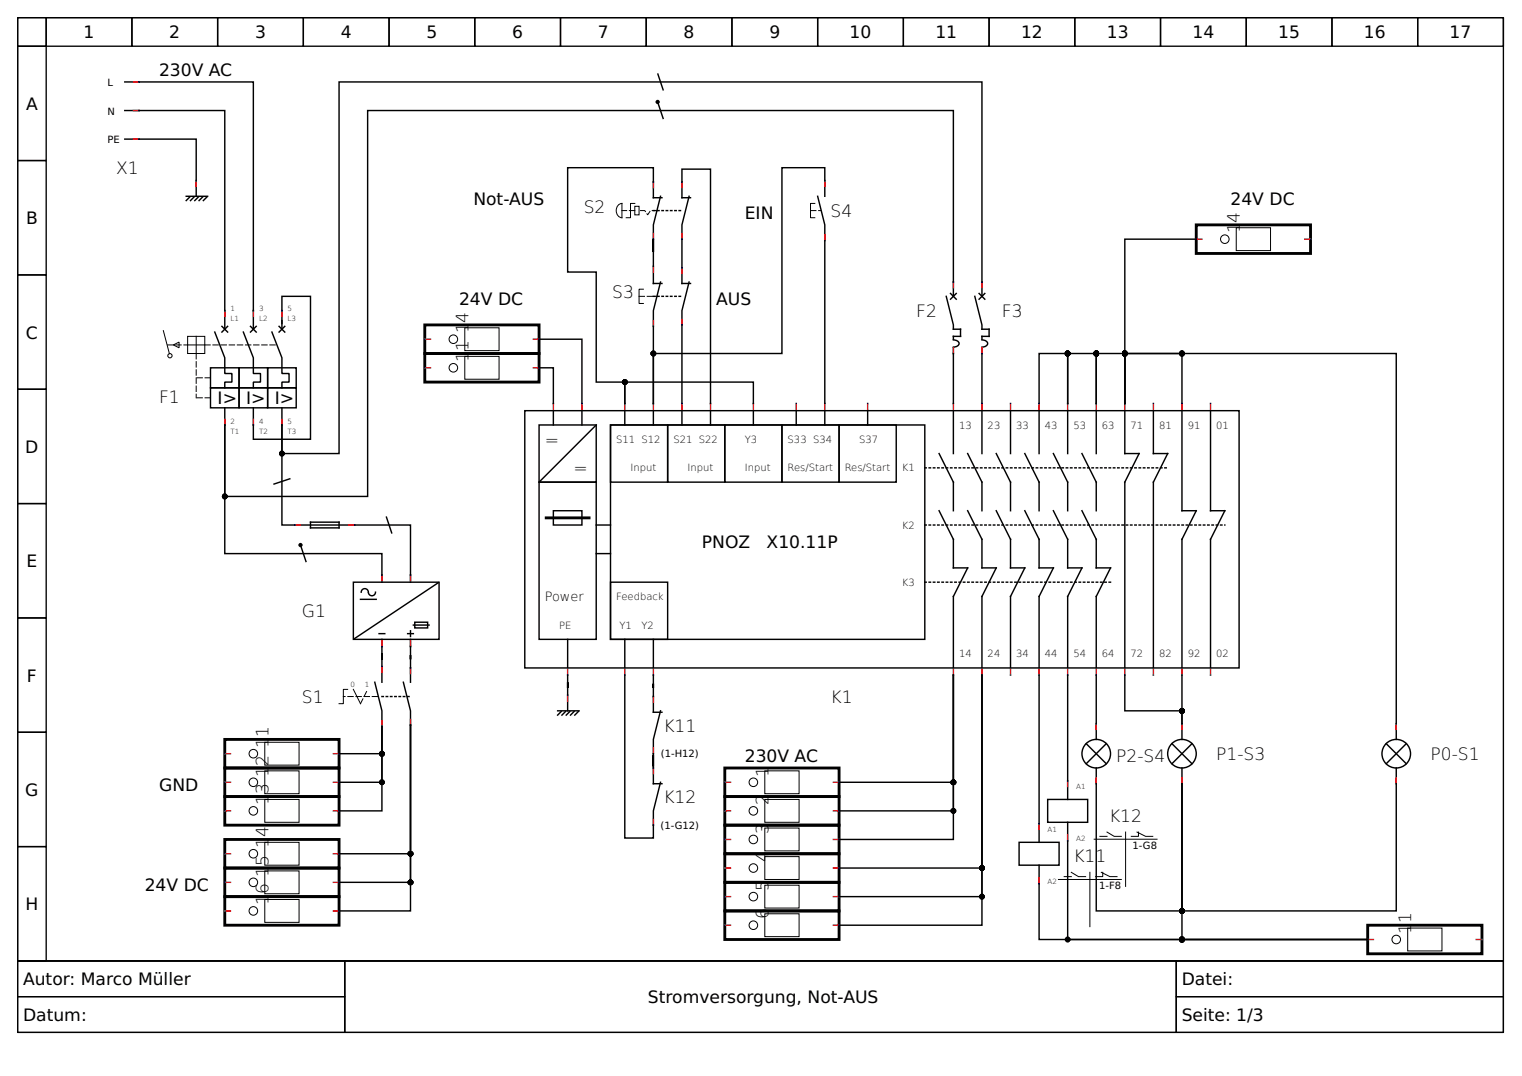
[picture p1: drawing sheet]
<svg xmlns="http://www.w3.org/2000/svg" width="297mm" height="210mm" viewBox="0 0 297 210" stroke-linecap="round" stroke-linejoin="round" font-family="sans-serif">
<g fill="none" stroke="#000" stroke-width=".26">
<path d="M3.4 3.4h290v184.1h-290zM3.4 3.4h5.6v5.6h-5.6zM3.4 9h5.6v22.3h-5.6zM9 3.4h16.7v5.6h-16.7zM25.7 3.4h16.8v5.6h-16.8zM42.5 3.4h16.7v5.6h-16.7zM59.2 3.4h16.7v5.6h-16.7zM75.9 3.4h16.8v5.6h-16.8zM92.7 3.4h16.7v5.6h-16.7zM109.4 3.4h16.7v5.6h-16.7zM126.1 3.4h16.7v5.6h-16.7zM142.8 3.4h16.8v5.6h-16.8z"/>
<path d="M159.6 3.4h16.7v5.6h-16.7zM176.3 3.4h16.7v5.6h-16.7zM193 3.4h16.8v5.6h-16.8zM209.8 3.4h16.7v5.6h-16.7zM226.5 3.4h16.7v5.6h-16.7zM243.2 3.4h16.8v5.6h-16.8zM260 3.4h16.7v5.6h-16.7zM276.7 3.4h16.7v5.6h-16.7zM3.4 31.3h5.6v22.3h-5.6zM3.4 53.6h5.6v22.3h-5.6zM3.4 75.9h5.6v22.3h-5.6zM3.4 98.2h5.6v22.3h-5.6z"/>
<path d="M3.4 120.5h5.6v22.3h-5.6zM3.4 142.8h5.6v22.4h-5.6zM3.4 165.2h5.6v22.3h-5.6zM3.4 187.5h290v13.9h-290z"/>
</g>
<g fill="none" stroke="#000" stroke-width=".2">
<path d="M120.7 40l.7-.3v2.8a1.47 1.47 0 0 1-.7-2.5zM123.9 39.7h-.8v2.8h-.9M159 39.7h-.8v2.8h.8M123.9 40.2h.8v1.7h-.8zM125.6 56.4h-.9v2.8h.9M241.3 44.4h6.7v4.5h-6.7zM31.9 64.5l1.2 4.5M33.8 67.3l1.1-.6v1.1zM36.6 65.6h3.4v3.4h-3.4zM36.6 67.3h3.4M38.3 65.6v3.4M90.7 63.9h6.7v4.5h-6.7z"/>
<path d="M90.7 69.5h6.7v4.5h-6.7zM67.8 134.5h-.8v2.8h-.8M69 134.5l1.4 2.8M51.7 156h6.7v4.4h-6.7zM51.7 144.8h6.7v4.5h-6.7zM51.7 150.4h6.7v4.4h-6.7zM149.3 150.4h6.7v4.4h-6.7zM149.3 156h6.7v4.4h-6.7zM51.7 175.5h6.7v4.4h-6.7zM51.7 164.3h6.7v4.5h-6.7zM51.7 169.9h6.7v4.5h-6.7zM149.3 161.5h6.7v4.5h-6.7z"/>
<path d="M149.3 172.7h6.7v4.4h-6.7zM149.3 178.3h6.7v4.4h-6.7zM149.3 167.1h6.7v4.5h-6.7zM206.6 171.6h12.2M207.7 171h1.4M209.1 170.2l1.4 .8h1.4M212.7 170.2v10.6M213.5 163.7h12.3M214.7 163.2h1.4M214.9 170.2l1.7 .8h1.4M215.2 170.2v.8h-1.4M216.1 162.3l1.3 .9h1.4"/>
<path d="M219.7 162.3v10.6M221.9 162.3l1.7 .9h1.4M222.2 162.3v.9h-1.4M3.4 187.5h63.9v6.9h-63.9zM3.4 194.4h63.9v7h-63.9zM67.3 187.5h162.3v13.9h-162.3zM229.6 187.5h63.8v6.9h-63.8zM229.6 194.4h63.8v7h-63.8zM274.7 181h6.7v4.5h-6.7z"/>
<circle cx="239" cy="46.7" r=".84"/>
<circle cx="33.2" cy="69.4" r=".42"/>
<circle cx="88.5" cy="71.7" r=".84"/>
<circle cx="88.5" cy="66.2" r=".84"/>
<circle cx="49.4" cy="158.2" r=".84"/>
<circle cx="49.4" cy="152.6" r=".84"/>
<circle cx="49.4" cy="147" r=".84"/>
<circle cx="147" cy="158.2" r=".84"/>
<circle cx="147" cy="152.6" r=".84"/>
<circle cx="49.4" cy="166.5" r=".84"/>
<circle cx="49.4" cy="177.7" r=".84"/>
<circle cx="49.4" cy="172.1" r=".84"/>
<circle cx="147" cy="169.3" r=".84"/>
<circle cx="147" cy="174.9" r=".84"/>
<circle cx="147" cy="163.8" r=".84"/>
<circle cx="147" cy="180.5" r=".84"/>
<circle cx="272.5" cy="183.3" r=".84"/>
</g>
<path d="M127.5 41.1h5.6M127.5 57.8h5.6M180.5 91.3h47.4M180.5 102.4h58.5M180.5 113.6h36.2M74.5 135.9h5.6" fill="none" stroke="#000" stroke-width=".28" stroke-dasharray=".3 .6"/>
<g fill="none" stroke="#000" stroke-width=".28">
<path d="M24.4 16h25v48.2M128.3 19.9l1.2 3.3M128.3 14.3l1.2 3.4M24.4 27.1h13.9v8.1M24.4 21.6h19.5v42.6M36.3 38.3h4.2M37 38.4l-.7 .7M37.9 38.4l-.7 .7M38.3 35.5v2.8M38.7 38.4l-.7 .7M39.5 38.4l-.7 .7M40.4 38.4l-.7 .7"/>
<path d="M128.9 38.3l-1.4 5.6v8.1M129.2 38.6h-1.7v-5.9h-16.7v20.4h5.6v21.4h5.5v-.1v4.3v-4.2h25.1v4.2M134.5 38.3l-1.4 5.6v11.4h1.7M134.8 38.6h-1.7v-5.6h5.6v45.7M159.6 38.3l1.4 5.6v2.8M161 35.2v-2.5h-8.4v36.3h-25.1v9.7v-15M161 35.5v2.8M127.5 52.2v3.1h1.7M128.9 55l-1.4 5.6v2.8M134.5 55l-1.4 5.6v18.1M161 46.9v31.8M184.7 57.8l1.4 5.6v.8h1.4v1.4h-1.4v.6"/>
<path d="M185.5 57.3l1.1 1.1M186.1 57.8v-36.2h-114.4v75.2h-27.8v-13.9M186.6 57.3l-1.1 1.1M190.2 57.8l1.4 5.6v.8h1.4v1.4h-1.4v.6M191.1 57.3l1.1 1.1M191.6 57.8v-41.8h-125.4v72.5h-11.2v-5.6M192.2 57.3l-1.1 1.1M233.5 46.7h-14v32M41.1 71.7h5.6v4h-5.6zM41.1 75.7h5.6v3.9h-5.6zM41.9 64.8l2 5v3.1h1.4v1.6h-1.4v1.2M43.3 63.7l1.1 1.1"/>
<path d="M43.9 79.6v3.3M44.4 63.7l-1.1 1.1M46.7 75.7h5.5v3.9h-5.5zM46.7 71.7h5.5v4h-5.5zM47.5 64.8l1.9 5v3.1h1.4v1.6h-1.4v1.2M48.9 63.7l1.1 1.1M50 63.7l-1.1 1.1M52.2 75.7h5.6v3.9h-5.6zM52.2 71.7h5.6v4h-5.6zM53.1 64.8l1.9 5v3.1h1.4v1.6h-1.4v1.2M54.5 63.7l1.1 1.1M55 64.2v-6.4h5.6v27.9h-11.2v-6.1"/>
<path d="M55 79.6v3.3M55.6 63.7l-1.1 1.1M105.2 71.7h2.8v7M105.2 66.2h8.4v12.5M186.1 66.3a.83 .83 0 0 1 1 1l-.6 .4h-.4M186.1 67.8v10.9M191.6 66.3a.83 .83 0 0 1 1.1 1l-.6 .4h-.5M191.6 67.8v10.9M202.8 78.7v-9.7h5.6v9.7v-9.7h5.5v9.7v-9.7h5.6v9.7M219.5 78.7v-9.7h11.2v9.7M219.5 78.7v-9.7h53v72.2M43.9 82.9v25.1h30.6v5.6"/>
<path d="M55 82.9v19.5h2.5M56.7 93.4l-3.4 1.1M102.4 80.1h139.4v50.2h-139.4zM105.2 82.9h11.2v11.2h-11.2zM105.2 94.1h11.2v30.6h-11.2zM108 99.6h5.6v2.8h-5.6zM108 80.1v2.8M113.6 80.1v2.8M116.4 82.9l-11.2 11.2M119.1 82.9h11.2v11.2h-11.2zM119.1 82.9h61.4v41.8h-61.4zM121.9 80.1v2.8"/>
<path d="M127.5 80.1v2.8M130.3 82.9h11.2v11.2h-11.2zM133.1 80.1v2.8M138.7 80.1v2.8M141.5 82.9h11.1v11.2h-11.1zM147 80.1v2.8M152.6 82.9h11.2v11.2h-11.2zM155.4 80.1v2.8M161 80.1v2.8M163.8 82.9h11.1v11.2h-11.1zM169.3 80.1v2.8M183.3 88.5l2.8 5.6v5.5"/>
<path d="M183.3 99.6l2.8 5.6v5.6h2.8l-2.8 5.6v13.9M186.1 80.1v8.4M188.9 99.6l2.7 5.6v5.6h2.8l-2.8 5.6v13.9M188.9 88.5l2.7 5.6v5.5M191.6 80.1v8.4M194.4 99.6l2.8 5.6v5.6h2.8l-2.8 5.6v13.9M194.4 88.5l2.8 5.6v5.5M197.2 80.1v8.4M200 99.6l2.8 5.6v5.6h2.8l-2.8 5.6v13.9M200 88.5l2.8 5.6v5.5M202.8 80.1v8.4M205.6 88.5l2.8 5.6v5.5"/>
<path d="M205.6 99.6l2.8 5.6v5.6h2.8l-2.8 5.6v13.9M208.4 80.1v8.4M211.2 99.6l2.7 5.6v5.6h2.8l-2.8 5.6v13.9M211.2 88.5l2.7 5.6v5.5M213.9 80.1v8.4M219.5 80.1v8.4h2.8l-2.8 5.6v36.2M225.1 80.1v8.4h2.8l-2.8 5.6v36.2M230.7 80.1v19.5h2.8l-2.8 5.6v25.1M236.3 80.1v19.5h2.7l-2.7 5.6v25.1M57.8 102.4h11.2M58.6 106.3l1.2 3.4M60.6 101.9h5.6v1.1h-5.6z"/>
<path d="M69 113.6h16.7v11.1h-16.7zM69.2 102.4h10.9v11.2M70.4 116.9h3M71.9 115.5a.7 .7 0 0 0-.7-.7 .7 .7 0 0 0-.7 .7M73.3 115.5a.7 .7 0 0 1-.7 .7 .7 .7 0 0 1-.7-.6M75.4 100.7l1.1 3.4M85.6 113.6l-16.5 11M116.4 102.4h2.7M116.4 108h2.7M119.1 113.6h11.2v11.1h-11.2zM73.1 133.1l1.4 5.6v2.8M74 123.6h1.1"/>
<path d="M74.5 124.7v5.3M74.5 130.3v2.8M78.7 133.1l1.4 5.6v2.8M79.6 123.6h1.1M80.1 124.7v8.4M80.1 123.1v1.1M80.7 121.9h3M81 121.4h2.5v1.1h-2.5zM108.8 138.7h4.2M109.5 138.8l-.7 .7M110.4 138.8l-.7 .7M110.8 131.7v3.9"/>
<path d="M110.8 135.9v2.8M110.8 124.7v5.6M111.2 138.8l-.7 .7M112 138.8l-.7 .7M112.9 138.8l-.7 .7M121.9 131.7v31.8h5.6v-5.3l1.4-5.6M121.9 124.7v5.6M127.5 131.7v7.2h1.7M127.5 124.7v5.6M128.9 138.7l-1.4 5.5v8.7h1.7M186.1 131.7v20.9h-22.3M186.1 131.7v26.5h-22.3"/>
<path d="M186.1 131.7v32.1h-22.3M191.6 131.7v37.6h-27.8M191.6 131.7v43.2h-27.8M191.6 131.7v48.8h-27.8M202.8 131.7v29M208.4 131.7v20.6M213.9 131.7v9.5M219.5 131.7v7h11.2v2.5v-9.5M74.5 141.7v10.9h-8.3M74.5 141.7v5.3h-8.3M74.5 141.7v16.5h-8.3M80.1 141.5v36.2h-13.9"/>
<path d="M80.1 141.5v30.6h-13.9M80.1 141.5v25h-13.9M204.5 156h7.8v4.4h-7.8zM208.4 152.6v3.4M212 145.1l3.9 3.9M213.9 152.9v24.8h16.8v-24.8M213.9 141.5v2.7M213.9 149.8v2.8M215.9 145.1l-3.9 3.9M228.7 145.1l3.9 3.9M230.7 152.9v24.8h41.8v-24.8M230.7 152.9v30.4h36.2"/>
<path d="M230.7 141.5v2.7M230.7 149.8v2.8M232.6 145.1l-3.9 3.9M270.5 145.1l4 3.9M272.5 141.5v2.7M272.5 149.8v2.8M274.5 145.1l-4 3.9M198.9 164.3h7.8v4.5h-7.8zM202.8 172.4v10.9h64.1M202.8 161v3.3M202.8 168.8v3.3M208.4 164v19.3h58.5"/>
<path d="M208.4 160.4v3.4"/>
<circle cx="213.9" cy="147" r="2.79"/>
<circle cx="230.7" cy="147" r="2.79"/>
<circle cx="272.5" cy="147" r="2.79"/>
</g>
<g fill="none" stroke="#000" stroke-width=".56">
<path d="M233.5 43.9h22.3v5.5h-22.3zM82.9 63.4h22.3v5.6h-22.3zM82.9 69h22.3v5.5h-22.3zM106.6 101h8.4M43.9 155.4h22.3v5.6h-22.3zM43.9 144.2h22.3v5.6h-22.3zM43.9 149.8h22.3v5.6h-22.3zM141.5 149.8h22.3v5.6h-22.3zM141.5 155.4h22.3v5.6h-22.3zM43.9 174.9h22.3v5.6h-22.3zM43.9 163.8h22.3v5.5h-22.3zM43.9 169.3h22.3v5.6h-22.3z"/>
<path d="M141.5 161h22.3v5.5h-22.3zM141.5 172.1h22.3v5.6h-22.3zM141.5 177.7h22.3v5.6h-22.3zM141.5 166.5h22.3v5.6h-22.3zM266.9 180.5h22.3v5.6h-22.3z"/>
</g>
<g fill="none" stroke="#f00" stroke-width=".28">
<path d="M26 16h1.1M26 21.6h1.1M26 27.1h1.1M38.3 35.2v1.1M127.5 35.5v1.1M133.1 35.5v1.1M161 35.2v1.1M127.5 45.5v1.2M127.5 52v1.1M133.1 45.5v1.2M133.1 52.2v1.1M161 45.8v1.1"/>
<path d="M186.1 55v1.1M191.6 55v1.1M233.5 46.7h1.1M254.7 46.7h1.1M43.9 60.6v1.1M49.4 60.6v1.1M55 60.6v1.1M82.9 66.2h1.1M82.9 71.7h1.1M104.1 66.2h1.1M104.1 71.7h1.1M108 78.7v1.1"/>
<path d="M113.6 78.7v1.1M121.9 78.7v1.1M127.5 62.5v1.2M127.5 78.7v1.1M133.1 62.3v1.1M133.1 78.7v1.1M138.7 78.7v1.1M147 78.7v1.1M155.4 78.7v1.1M161 78.7v1.1M169.3 78.7v1.1M186.1 67.8v1.2"/>
<path d="M186.1 78.7v1.1M191.6 67.8v1.2M191.6 78.7v1.1M197.2 78.7v1.1M202.8 78.7v1.1M208.4 78.7v1.1M213.9 78.7v1.1M219.5 78.7v1.1M225.1 78.7v1.1M230.7 78.7v1.1M236.3 78.7v1.1M43.9 81.8v1.1"/>
<path d="M49.4 81.8v1.1M55 81.8v1.1M57.5 102.4h1.1M68.1 102.4h1.1M74.5 112.2v1.1M80.1 112.2v1.1M74.5 125v1.1M74.5 130v1.1M80.1 130.3v1.1M80.1 125v1.1M110.8 135.6v1.1M110.8 130.6v1.1"/>
<path d="M121.9 130.6v1.1M127.5 135.9v1.1M127.5 130.6v1.1M186.1 130.6v1.1M191.6 130.6v1.1M197.2 130.6v1.1M202.8 130.6v1.1M208.4 130.6v1.1M213.9 130.6v1.1M219.5 130.6v1.1M225.1 130.6v1.1M230.7 130.6v1.1"/>
<path d="M236.3 130.6v1.1M43.9 158.2h1.1M43.9 152.6h1.1M43.9 147h1.1M65.1 158.2h1.1M65.1 152.6h1.1M65.1 147h1.1M74.5 140.6v1.1M80.1 140.3v1.2M127.5 145.9v1.1M127.5 149.8v1.1M127.5 159.9v1.1"/>
<path d="M141.5 158.2h1.1M141.5 152.6h1.1M162.6 158.2h1.2M162.6 152.6h1.2M208.4 152.3v1.1M213.9 141.2v1.1M213.9 151.8v1.1M230.7 141.2v1.1M230.7 151.8v1.1M272.5 141.2v1.1M272.5 151.8v1.1M43.9 177.7h1.1"/>
<path d="M43.9 166.5h1.1M43.9 172.1h1.1M65.1 177.7h1.1M65.1 166.5h1.1M65.1 172.1h1.1M141.5 163.8h1.1M141.5 174.9h1.1M141.5 169.3h1.1M162.6 163.8h1.2M162.6 174.9h1.2M162.6 169.3h1.2M202.8 160.7v1.1"/>
<path d="M202.8 171.3v1.1M208.4 162.9v1.1M141.5 180.5h1.1M162.6 180.5h1.2M266.9 183.3h1.1M288.1 183.3h1.1"/>
</g>
<g fill="none" stroke="#00f" stroke-width=".28">
<path d="M27.1 16h.1M27.1 21.6h.1M27.1 27.1h.1M38.3 35.2h.1M127.5 35.5h.1M133.1 35.5h.1M161 35.2h.1M127.5 46.7h.1M127.5 52h.1M133.1 46.7h.1M133.1 52.2h.1M161 46.9h.1"/>
<path d="M186.1 55h.1M191.6 55h.1M233.5 46.7h.1M255.8 46.7h.1M43.9 60.6h.1M49.4 60.6h.1M55 60.6h.1M82.9 66.2h.1M82.9 71.7h.1M105.2 66.2h.1M105.2 71.7h.1M108 78.7h.1"/>
<path d="M113.6 78.7h.1M121.9 78.7h.1M127.5 63.7h.1M127.5 78.7h.1M133.1 63.4h.1M133.1 78.7h.1M138.7 78.7h.1M147 78.7h.1M155.4 78.7h.1M161 78.7h.1M169.3 78.7h.1M186.1 69h.1"/>
<path d="M186.1 78.7h.1M191.6 69h.1M191.6 78.7h.1M197.2 78.7h.1M202.8 78.7h.1M208.4 78.7h.1M213.9 78.7h.1M219.5 78.7h.1M225.1 78.7h.1M230.7 78.7h.1M236.3 78.7h.1M43.9 82.9h.1"/>
<path d="M49.4 82.9h.1M55 82.9h.1M57.5 102.4h.1M69.2 102.4h.1M74.5 112.2h.1M80.1 112.2h.1M74.5 126.1h.1M74.5 130h.1M80.1 130.3h.1M80.1 126.1h.1M110.8 135.6h.1M110.8 131.7h.1"/>
<path d="M121.9 131.7h.1M127.5 135.9h.1M127.5 131.7h.1M186.1 131.7h.1M191.6 131.7h.1M197.2 131.7h.1M202.8 131.7h.1M208.4 131.7h.1M213.9 131.7h.1M219.5 131.7h.1M225.1 131.7h.1M230.7 131.7h.1"/>
<path d="M236.3 131.7h.1M43.9 158.2h.1M43.9 152.6h.1M43.9 147h.1M66.2 158.2h.1M66.2 152.6h.1M66.2 147h.1M74.5 141.7h.1M80.1 141.5h.1M127.5 147h.1M127.5 149.8h.1M141.5 158.2h.1"/>
<path d="M141.5 152.6h.1M163.8 158.2h.1M163.8 152.6h.1M208.4 152.3h.1M213.9 141.2h.1M213.9 152.9h.1M230.7 141.2h.1M230.7 152.9h.1M272.5 141.2h.1M272.5 152.9h.1M43.9 177.7h.1M43.9 166.5h.1"/>
<path d="M43.9 172.1h.1M66.2 177.7h.1M66.2 166.5h.1M66.2 172.1h.1M127.5 161h.1M141.5 163.8h.1M141.5 174.9h.1M141.5 169.3h.1M163.8 163.8h.1M163.8 174.9h.1M163.8 169.3h.1M202.8 160.7h.1"/>
<path d="M202.8 172.4h.1M208.4 164h.1M141.5 180.5h.1M163.8 180.5h.1M266.9 183.3h.1M289.2 183.3h.1"/>
</g>
<path d="M123.9 41.1h-2.5M124.7 57.8h3.6M128.3 41.1h-1.3l-.6 .8-.6-.8h-1.1M158.2 41.1h1.9M32.7 67.3h3.9M38.3 69v8.6M40 67.3h13.9M41.1 73.7h-2.8M41.1 77.6h-2.8M70.4 137.3l1.3-2.8M73.7 135.9h-6.7" fill="none" stroke="#000" stroke-width=".2" stroke-dasharray="1.1 .5"/>
<g fill="#000" stroke="#000" stroke-width=".28">
<circle cx="121.9" cy="74.5" r=".42"/>
<circle cx="127.5" cy="69" r=".42"/>
<circle cx="208.4" cy="69" r=".42"/>
<circle cx="213.9" cy="69" r=".42"/>
<circle cx="219.5" cy="69" r=".42"/>
<circle cx="230.7" cy="69" r=".42"/>
<circle cx="43.9" cy="96.8" r=".42"/>
<circle cx="55" cy="88.5" r=".42"/>
<circle cx="230.7" cy="138.7" r=".42"/>
<circle cx="74.5" cy="152.6" r=".42"/>
<circle cx="74.5" cy="147" r=".42"/>
<circle cx="186.1" cy="152.6" r=".42"/>
<circle cx="186.1" cy="158.2" r=".42"/>
<circle cx="80.1" cy="172.1" r=".42"/>
<circle cx="80.1" cy="166.5" r=".42"/>
<circle cx="191.6" cy="169.3" r=".42"/>
<circle cx="191.6" cy="174.9" r=".42"/>
<circle cx="230.7" cy="177.7" r=".42"/>
<circle cx="208.4" cy="183.3" r=".42"/>
<circle cx="230.7" cy="183.3" r=".42"/>
</g>
<g fill="#000">
<circle cx="128.3" cy="19.9" r=".42"/>
<circle cx="58.6" cy="106.3" r=".42"/>
</g>
<g font-size="3.3">
<text x="16.3" y="7.5">1</text>
<text x="33" y="7.5">2</text>
<text x="49.8" y="7.5">3</text>
<text x="66.5" y="7.5">4</text>
<text x="83.2" y="7.5">5</text>
<text x="100" y="7.5">6</text>
<text x="116.7" y="7.5">7</text>
<text x="133.4" y="7.5">8</text>
<text x="150.1" y="7.5">9</text>
<text x="165.8" y="7.5">10</text>
<text x="182.5" y="7.5">11</text>
<text x="199.3" y="7.5">12</text>
<text x="216" y="7.5">13</text>
<text x="232.7" y="7.5">14</text>
<text x="249.5" y="7.5">15</text>
<text x="266.2" y="7.5">16</text>
<text x="282.9" y="7.5">17</text>
<text x="31" y="14.9">230V AC</text>
<text x="5.1" y="21.4">A</text>
<text x="22.7" y="34">X1</text>
<text x="92.4" y="40">Not-AUS</text>
<text x="113.9" y="41.5">S2</text>
<text x="240.2" y="40">24V DC</text>
<text x="5.1" y="43.7">B</text>
<text x="145.4" y="42.8">EIN</text>
<text x="162.1" y="42.3">S4</text>
<text x="242" y="45.5" transform="rotate(-90 242 45.5)">1</text>
<text x="242" y="43.4" transform="rotate(-90 242 43.4)">4</text>
<text x="89.6" y="59.5">24V DC</text>
<text x="119.5" y="58.2">S3</text>
<text x="139.8" y="59.5">AUS</text>
<text x="91.4" y="65.1" transform="rotate(-90 91.4 65.1)">1</text>
<text x="91.4" y="62.9" transform="rotate(-90 91.4 62.9)">4</text>
<text x="178.8" y="61.9">F2</text>
<text x="195.5" y="61.9">F3</text>
<text x="5.1" y="66">C</text>
<text x="91.4" y="70.6" transform="rotate(-90 91.4 70.6)">1</text>
<text x="91.4" y="68.5" transform="rotate(-90 91.4 68.5)">1</text>
<text x="31" y="78.6">F1</text>
<text x="42.5" y="78.7">I&gt;</text>
<text x="48.1" y="78.7">I&gt;</text>
<text x="53.6" y="78.7">I&gt;</text>
<text x="4.9" y="88.3">D</text>
<text x="106.3" y="86.9">=</text>
<text x="111.9" y="92.5">=</text>
<text x="137" y="106.9">PNOZ</text>
<text x="149.6" y="106.9">X10.11P</text>
<text x="5.2" y="110.6">E</text>
<text x="58.9" y="120.4">G1</text>
<text x="5.3" y="132.9">F</text>
<text x="58.9" y="137.1">S1</text>
<text x="162.1" y="137.1">K1</text>
<text x="52.4" y="143.8" transform="rotate(-90 52.4 143.8)">1</text>
<text x="129.5" y="142.7">K11</text>
<text x="52.4" y="149.4" transform="rotate(-90 52.4 149.4)">2</text>
<text x="52.4" y="145.9" transform="rotate(-90 52.4 145.9)">1</text>
<text x="145.4" y="148.7">230V AC</text>
<text x="217.8" y="148.7">P2-S4</text>
<text x="237.4" y="148.3">P1-S3</text>
<text x="279.2" y="148.3">P0-S1</text>
<text x="4.9" y="155.3">G</text>
<text x="31" y="154.3">GND</text>
<text x="52.4" y="154.9" transform="rotate(-90 52.4 154.9)">3</text>
<text x="52.4" y="151.5" transform="rotate(-90 52.4 151.5)">1</text>
<text x="150" y="151.5" transform="rotate(-90 150 151.5)">1</text>
<text x="52.4" y="157.1" transform="rotate(-90 52.4 157.1)">1</text>
<text x="129.5" y="156.6">K12</text>
<text x="150" y="157.1" transform="rotate(-90 150 157.1)">2</text>
<text x="216.5" y="160.4">K12</text>
<text x="52.4" y="165.4" transform="rotate(-90 52.4 165.4)">1</text>
<text x="52.4" y="163.3" transform="rotate(-90 52.4 163.3)">4</text>
<text x="150" y="162.6" transform="rotate(-90 150 162.6)">3</text>
<text x="28.3" y="173.8">24V DC</text>
<text x="52.4" y="171" transform="rotate(-90 52.4 171)">1</text>
<text x="52.4" y="168.9" transform="rotate(-90 52.4 168.9)">5</text>
<text x="150" y="173.8" transform="rotate(-90 150 173.8)">5</text>
<text x="150" y="168.2" transform="rotate(-90 150 168.2)">4</text>
<text x="209.5" y="168.2">K11</text>
<text x="5" y="177.6">H</text>
<text x="52.4" y="176.6" transform="rotate(-90 52.4 176.6)">1</text>
<text x="52.4" y="174.5" transform="rotate(-90 52.4 174.5)">6</text>
<text x="150" y="179.4" transform="rotate(-90 150 179.4)">6</text>
<text x="275.4" y="182.2" transform="rotate(-90 275.4 182.2)">1</text>
<text x="275.4" y="180" transform="rotate(-90 275.4 180)">1</text>
<text x="4.5" y="192.2">Autor: Marco Müller</text>
<text x="126.5" y="195.7">Stromversorgung, Not-AUS</text>
<text x="230.6" y="192.2">Datei:</text>
<text x="4.5" y="199.2">Datum:</text>
<text x="230.6" y="199.2">Seite: 1/3</text>
</g>
<text font-size="2.5" x="106.3" y="117.2">Power</text>
<g font-size="2">
<text x="21" y="16.8">L</text>
<text x="21" y="22.4">N</text>
<text x="21" y="28">PE</text>
<text x="187.2" y="83.6">13</text>
<text x="192.8" y="83.6">23</text>
<text x="198.3" y="83.6">33</text>
<text x="203.9" y="83.6">43</text>
<text x="209.5" y="83.6">53</text>
<text x="215.1" y="83.6">63</text>
<text x="220.6" y="83.6">71</text>
<text x="226.2" y="83.6">81</text>
<text x="231.8" y="83.6">91</text>
<text x="237.4" y="83.6">01</text>
<text x="120.3" y="86.4">S11 S12</text>
<text x="131.4" y="86.4">S21 S22</text>
<text x="145.4" y="86.4">Y3</text>
<text x="153.7" y="86.4">S33 S34</text>
<text x="167.7" y="86.4">S37</text>
<text x="123.1" y="92">Input</text>
<text x="134.2" y="92">Input</text>
<text x="145.4" y="92">Input</text>
<text x="153.7" y="92">Res/Start</text>
<text x="164.9" y="92">Res/Start</text>
<text x="176" y="92">K1</text>
<text x="176" y="103.1">K2</text>
<text x="120.3" y="117.1">Feedback</text>
<text x="176" y="114.3">K3</text>
<text x="109.1" y="122.6">PE</text>
<text x="120.9" y="122.6">Y1</text>
<text x="125.2" y="122.6">Y2</text>
<text x="187.2" y="128.2">14</text>
<text x="192.8" y="128.2">24</text>
<text x="198.3" y="128.2">34</text>
<text x="203.9" y="128.2">44</text>
<text x="209.5" y="128.2">54</text>
<text x="215.1" y="128.2">64</text>
<text x="220.6" y="128.2">72</text>
<text x="226.2" y="128.2">82</text>
<text x="231.8" y="128.2">92</text>
<text x="237.4" y="128.2">02</text>
<text x="129" y="147.7">(1-H12)</text>
<text x="128.9" y="161.7">(1-G12)</text>
<text x="221" y="165.7">1-G8</text>
<text x="214.5" y="173.5">1-F8</text>
</g>
<g font-size="1.4">
<text x="45" y="60.6">1</text>
<text x="45" y="62.5">L1</text>
<text x="50.6" y="60.6">3</text>
<text x="50.6" y="62.5">L2</text>
<text x="56.1" y="60.6">5</text>
<text x="56.1" y="62.5">L3</text>
<text x="45" y="82.6">2</text>
<text x="50.6" y="82.6">4</text>
<text x="56.1" y="82.6">5</text>
<text x="45" y="84.6">T1</text>
<text x="50.6" y="84.6">T2</text>
<text x="56.1" y="84.6">T3</text>
<text x="68.4" y="134">0</text>
<text x="71.2" y="134">1</text>
<text x="210" y="154">A1</text>
<text x="204.5" y="162.3">A1</text>
<text x="210" y="164">A2</text>
<text x="204.5" y="172.4">A2</text>
</g>
</svg>
